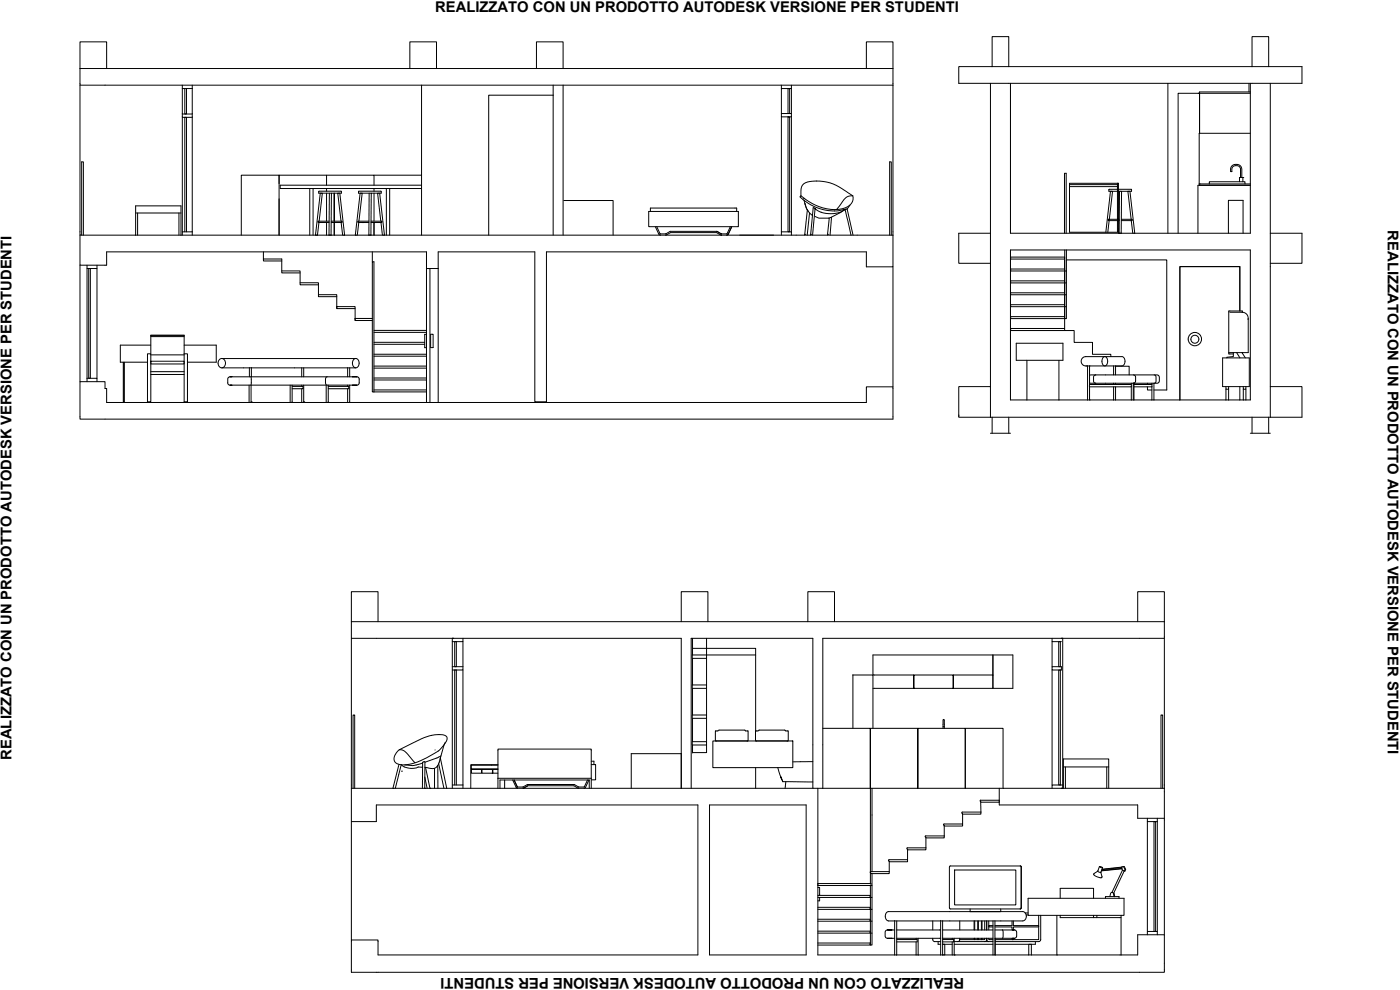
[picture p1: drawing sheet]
<svg xmlns="http://www.w3.org/2000/svg" width="420mm" height="297mm" viewBox="0 0 420 297" stroke-linecap="round" stroke-linejoin="round" font-family="sans-serif">
<!-- layer: muri sezionati -->
<g fill="none" stroke="#000" stroke-width=".3">
<path d="M287.7 20h103v5h-103zM24 20.6h244v5h-244zM166 25.6v45M169 25.6v45M297.2 25v100.2h84v-100.2M303.3 25v45h71.9v-45M24 70.6v9h8v-4h96v5h3.5v-5h29v45h3.5v-45h96v4.5h8v-9.5h-49.9M40.7 70.6h157.5M268 80.1v36M24 114.5h7.5v2.1h.5v4.2h228v-4.7h8v9.7h-244zM303.3 120v-45h71.9v45M105.5 186.5h243.9v5h-102.5v45h-3v-45h-36.5v45"/>
<path d="M105.5 191.5h98.9v45M223.8 219.3h.5M226.9 219.3h.6M235.8 219.3h.6M105.5 236.5h138.4M245.4 236.5v50h96v-6h8v11.2h-243.9M299.9 236.5v5h41.5v4h8v-9h-48.3M105.5 246.5h7.4v-5h96.5v45h-95.9v-4.5h-8v9M212.9 241.5h29v45h-29z"/>
</g>
<!-- layer: A-WALL -->
<path d="M349.4 245.5v.5" fill="none" stroke="#000" stroke-width=".3"/>
<!-- layer: muri a vista -->
<g fill="none" stroke="#000" stroke-width=".3">
<path d="M297.8 20v-9h4.9v9M375.8 20v-9h4.9v9M24 20.6v-8h8v8M123 20.6v-8h8v8M161 20.6v-8h8v8M260 20.6v-8h8v8M297.2 70h-9.5v9h9.5M381.2 70h9.5v9h-9.5M297.2 116h-9.5v9M381.2 116h9.5v9.2h-9.5M287.7 125.2h9.5M297.8 125.2v4.8"/>
<path d="M302.7 125.2v4.8M375.8 125.2v4.8M380.7 125.2v4.8M105.5 186.5v-9h8v9M204.4 186.5v-9h8v9M242.4 186.5v-9h8v9M341.4 186.5v-9h8v9"/>
</g>
<!-- layer: 0 -->
<g fill="none" stroke="#000" stroke-width=".3">
<path d="M126.5 25.6v45M350.5 25v45M359.6 28h.1M359.6 28h-6v42M360 27.6h15.2M374.8 25v2.6M359.5 55.6v14.4M241.5 70.3h.1M243.3 70.3h.1M248.3 70.3h.1M303.3 77.1v.6M321 69.7h14.4"/>
<path d="M335.9 70h.6M340.6 70h-.4M131.5 80.6v40.2M303.3 80.7v.6M303.3 84.3v.6M303.3 87.8v.6M303.3 91.4v.6M303.3 95v.6M303.3 98.6v.6M305 103v5.1M75.4 120.6h.1M87.7 120.6h.1"/>
<path d="M91.1 120.6h.1M98.5 120.6h.1M104.9 120.6h.1M287.7 124.5v.5M303.3 120h71.9M105.5 186.5v49M349.4 191.5v44M105.5 236.5v45.5M117.9 236.5h.1M127.4 236.5h.1M129 236.5h.1M134 236.5h.1"/>
<path d="M246.9 236.5h54.2M299.9 240.1v.6M349.4 246v34.5M245.4 265.1v.6M105.5 291v.7"/>
</g>
<!-- layer: arredi -->
<g fill="none" stroke="#000" stroke-width=".3">
<path d="M166 28.6h-19.3v42M359.6 28h15.6M360 27.6v12.4M375.2 40h-15.3v15.6M83.8 55.1v-2.5h-11.4v18M93 56.6v14M94 56.6v14M95.7 57.5l6.6-.1 .2 .5-6.8 .1zM96.1 58l-1.4 12.5M96.2 58h.5l-.9 8.4M98 55.6v-3h-14.2v18v-10.9M98 52.6h14.2v3"/>
<path d="M98 56.6v.8M98 58v8.4M98.8 58l-.1 12.5M99.5 58l-.1 12.5M101.9 58h-.5l.9 8.4M102 58l1.4 12.5M107.6 57.5l6.7-.1 .1 .5-6.7 .1zM108.1 58l-1.5 12.5M108.2 58h.5l-1 8.4M110.8 58l-.1 12.5M111.4 58l-.1 12.5M112.2 56.6v.8"/>
<path d="M112.2 58v8.4M112.2 52.6h14.3M113.8 58h-.5l1 8.4M113.9 58l1.5 12.5M116 56.6v14M116.9 56.6v14M126.5 55.6h-42.4v1h42.4M240.4 58.7l-.3 .4a14.7 14.7 0 0 0 11.4 4.2l2.8-.6 .8-1.2M240.4 58.7a4.6 4.6 0 0 1 .8-3.5 11.2 11.2 0 0 1 8.9 0l2.4 1.3 3.4 2.2M240.4 58.7a14.6 14.6 0 0 0 13.2 3.7 3.1 3.1 0 0 0 2.3-3.7M241.1 59.6h.1M255.9 58.7l-.8 .1a3.7 3.7 0 0 0-2.8 2.5l-1.2 1.6"/>
<path d="M321 56h14.4M321 55.4v14.3M333.3 57.4l-1.4 12.3M333.4 57.4h.5l-1.1 8.4h2.6M335.4 56.8l-2.6 .1 .1 .5h2.5M335.4 55.4v14.3M335.7 55h-14.7v.4h14.4v-.4h.3v15M335.7 56.8l3.9 .1-.1 .5h-3.8M336 57.4l-.1 12.6M336.6 57.4l-.1 12.6M339 57.4h-.5l1 8.4M339.1 57.4l1.5 12.6"/>
<path d="M359.5 55.6h.4M359.9 55.2h.1M359.9 55.2h15.3M359.9 55.6h15.3M362.9 55.2v-.7h10.7v.7M372 53.3h.1M372 53.3h1M372 53.3v1.2M372.3 53.3v-2.6l-.5-.8-.5-.2-1.1 .2-.5 .5v1.1h-.4l.1-1.2 .6-.7 1.5-.3 .9 .7 .3 .7v2.6M373 53.3h.1M373 53.3v1.2M40.7 70.6v-8.8h13.6v8.8"/>
<path d="M40.7 63.9h13.6M41.3 63.9v6.7M53.7 63.9v6.7M79.1 77.7h5.5v4.2h5.5M79.1 77.7v.6h5.5M79.1 75.6v2.1M95.7 66.8l-.4 3.8M98 66.8v3.8M98.8 66.4l-3.4 .1 .2 .3h3.2M99.4 66.4l3.3 .1-.2 .3h-3.1M100.3 66.4v-8.4v8.4M100.3 66.8v3.8"/>
<path d="M102.4 66.8l.4 3.8M107.7 66.8l-.5 3.8M108.6 66.8h.6M110.7 66.4l-3.3 .1 .1 .3h3.2M111.4 66.4h3.1l.1 .2-3.3 .2M111.7 78.6h.5v39h-.5zM111.7 75.6v3M112.2 66.8v3.8M114.3 66.8l.5 3.8M169.2 60.2h14.8v10.4M194.7 63.4h26.9v4.6h-26.9zM195.2 63.4v-1h25.9v1"/>
<path d="M196.7 68l1 2.3M197.1 68l1.1 2.2M197.7 70.2l.5 .3M198.2 70.2h1.6M199.8 70.1v.1M200 70.5l1.2-.7h13.9l1.2 .7M200 70.5h-.2M215.2 69.4l1.3 .8M215.2 69.4h-14.1l-1.3 .8M216.3 70.5h.2M216.5 70.1v.1M216.5 70.1h.1"/>
<path d="M216.5 70.5h.1M218.5 70.2l-.4 .3-19.9 .1M218.6 70.2l-.4 .3M219.2 68l-1 2.1-1.7 .1M219.6 68l-1.1 2.3M241.3 60.1a6.1 6.1 0 0 0 2.5 4.5M241.6 61.1l.5 1.4M242.2 62.7l.3 .6M242.3 63l-.8 7.6M243 63.9l-.7 6.7M244.6 64.9a6.2 6.2 0 0 0 4.8 .4M244.6 62.6l.2 .2-.2-.2-.7 8"/>
<path d="M244.6 62.6v.1M244.6 62.6l-.5-.3-.8 8.3M244.8 62.8l1.6 .9M246.4 63.7h.2M248.9 65.4l-.6 5.2M249.6 65.2l-.5 5.4M253.3 63h.1M253.4 62.9h.1M253.4 62.9l-1 .8-3.1 1.6M253.5 62.9a7.9 7.9 0 0 1-7 .8M253.6 62.8l-.2 .1M253.6 62.9l1.8 7.7"/>
<path d="M253.6 62.8h.1M254.2 62.7l1.8 7.9M303.3 77.1h16.2v.6h-16.2M319.5 70v-18h.5v18M319.5 78v2.7M319.5 75v20.6M320 78h30.2v39h-3.9M320 75v20.6h-.5M332.8 65.8l-.2 .2 .1 .2h2.7M332.9 66.2l-.4 3.5M335.7 65.8h.2M335.7 66.2h.2"/>
<path d="M336.5 65.8h3M339.5 65.8l.3 .1-.1 .3h-3.2M339.5 66.2l.5 3.8M354.1 80h18v13.3v-13.3h-18v40zM368.7 70v-9.9h4.4v9.9M84.6 81.3h5.5v4.2h5.5M90.1 84.8h5.5v4.2h5.5M95.6 88.4h5.5v4.2h5.5M101.1 92h5.5v4.2h5.1M101.1 92h.1M101.1 92v.6M106.6 95.6h.1"/>
<path d="M106.6 95.6v.6M106.6 95.6h5.1M112.2 99.1h15.8M112.2 99.7h15.8M303.3 98.6h16.2M303.3 99.2h16.2M303.3 95h16.2M303.3 91.4h16.2M303.3 87.8h16.2M303.3 84.3h16.2M303.3 80.7h16.2M319.5 95.6v3.6h2.9v3.5h5.5v3.6h5.5v.7"/>
<path d="M319.5 95v.6h-16.2M319.5 91.4v.6h-16.2M319.5 87.8v.6h-16.2M319.5 84.3v.6h-16.2M319.5 80.7v.6h-16.2M320 81.3h-.5v3M320 84.9h-.5v2.9M320 88.4h-.5v3M320 92h-.5v3M368.8 93.6v12.5l1.3 .1M368.8 93.3h4M368.8 93.3v.3"/>
<path d="M369.1 93.7h3.7M372.8 93.7a1.79 1.79 0 0 1 1.8 2.2M372.8 93.3l.1 .3M372.9 93.6v.1M374.6 95.5v10.3h-5.8M37 108.7v11.9h.3v-11.9M44.3 106.2h1v14.4h-1zM45.3 106.2v-5.6h10v5.6M45.3 108.4h10v.8h-10zM45.3 103.6h-9.2v5.1h8.2M45.3 112.4h10M45.3 111.5h10"/>
<path d="M45.3 106.5h10M45.3 101h10M55.3 106.2h1v14.4h-1zM55.3 103.6h9.6v5.1h-8.6M65.9 107.8a1.34 1.34 0 0 1 1.8 .7 1.34 1.34 0 0 1-.8 1.8 1.38 1.38 0 0 1-1.4-.9 1.38 1.38 0 0 1 .4-1.6zM66.5 107.6h40.3M66.5 110.4h40.3M69 113.1l-.7 .5 .1 1.5 .6 .5M69.6 115.6h-.6h28.9v5.2M69.6 113.1h-.6h29.1M74.8 115.6v5.2M74.8 110.3v2.8"/>
<path d="M75.3 113.1v2.5M75.4 115.6v5.2M75.4 110.3v2.8M87.1 115.6v5.2M87.7 115.9h3.2v.7h-3.2M87.7 115.6v5.2M90.6 110.3v2.8M90.6 115.6v.3M90.6 116.6v4.2M91.1 110.4v2.7M91.1 115.6v5.2M98.1 113.1l-.4 .4v1.4a.84 .84 0 0 0 1.3 .7h8.1h-1.4"/>
<path d="M98.1 113.1h9h-1.4M98.5 115.6v5.2M98.5 115.9h6.1v.7h-6.1M104.3 110.3v2.8M104.3 115.6v.3M104.3 116.6v4.2M104.9 110.3v2.8M104.9 115.6v5.2M106.2 107.8a1.13 1.13 0 0 1 1.4 .2 1.13 1.13 0 0 1 .1 1.4 .95 .95 0 0 1-.9 1 .95 .95 0 0 1-1-1v-.9zM107.1 113.1l.5 .1 .2 .5v1.4l-.7 .5M112.2 117h15.8M112.2 113.4h15.8"/>
<path d="M112.2 109.8h15.8M112.2 106.3h15.8M112.2 102.7h15.3M112.2 117.6h15.8M112.2 114h15.8M112.2 110.5h15.8M112.2 106.9h15.8M112.2 103.3h15.3M305 103h14v5.1h-14M308.2 108.1v11.9M317.8 108.1v11.9M325.8 107h10.8a1.47 1.47 0 0 1 1.1 1.4 1.47 1.47 0 0 1-1 1.4h-9.7v5.6"/>
<path d="M325.9 107l-1 .3-.4 1.1 .1 .7 .5 .5 1.3 .2v10.2M325.9 109.8h1.2M327 115.4h12.5v.7h-12.5zM327 114.9l1.8 .1M327 116.1v3.9M328.8 112.5l-1.8 .1M328.8 112.5h11.4l.6 .5v1.5l-.5 .5h-11.5M328.8 112.5l-.3 .1-.3 .5v1.5l.6 .4M331.1 107.3a.78 .78 0 0 1 .9-.2 .78 .78 0 0 1 .4 .8v.9a.83 .83 0 0 1-.8 1 .83 .83 0 0 1-.8-1v-.9zM334.2 109.8v2.7M334.2 115v.4M334.2 116.1v3.9"/>
<path d="M334.8 109.9h4.1v2.6M334.8 109.7v2.8M334.8 115v.4M334.8 116.1v3.9M339.5 115v.4M339.5 116.1v3.9M340.1 115h.1M340.1 115v5M340.2 112.5h7.1l.5 .3 .1 .4v1.3l-.5 .5h-7.1M340.3 115h-.1M340.3 115v5M340.3 115.4h5.4"/>
<path d="M340.3 116.1h5.4M344.4 116.1v.9h1.3M344.4 115v.4M345.7 115v5M346.3 115v5M346.4 112.5l.5 .6v1.3l-.5 .6M366.9 107.4h8v8.6h-8zM367.9 116v.8h.8v-.8M367.9 116.8v3.2M368.7 116.8v3.2M370.1 105.8v1.2l-1.9 .2v.2M371.1 105.8l1 1.6"/>
<path d="M372.1 116v4M372.7 105.8l1 1.6M372.9 105.8l-.1 .1M373.1 116v.8h.8v-.8M373.1 116.8v3.2M373.9 116.8v3.2M207.8 196.5h4.2v1h-4.2zM207.8 194.5h19v24.8M207.8 191.5v5M207.8 197.5v8M212 191.5v5h14.8M212 197.5v8"/>
<path d="M298 196.5v10h6v-10h-42v6h12.2v4v-4h11.9v4h11.9v-4h-11.9v4h-24.1M207.8 214.5h4.2v1h-4.2zM207.8 205.5h4.2v1h-4.2zM207.8 206.5v8M207.8 215.5v7M212 206.5v8M212 215.5v7M214.8 219.3h.1M223.8 219.3l-.4-.2h-7.6l-.4 .2h-.6l-.1 2.9 9.7 .1 .1-2.9-.2-.1M226.8 219.3h.1M226.8 219.3v3h9.7l.1-2.9-.2-.1M227.5 219.3l.4-.2h7.5l.4 .2"/>
<path d="M246.9 218.5h14.3v18v-18h14.2v18v-18h14.3v18v-18h11.3v18M255.9 202.5h.1M256 202.5h6v16M256 202.5v16M283 218.5l.1-2.6 .3 .1v2.5M283 218h.4M119.4 225.4l1.1-.8a37.1 37.1 0 0 1 9-4 6.6 6.6 0 0 1 4.4 .3 1.41 1.41 0 0 1-.3 2l-2.1 2.4a21.2 21.2 0 0 1-10.2 4.2 3.9 3.9 0 0 1-2.8-1 2.72 2.72 0 0 1 .9-3.1zM119.7 229.3l-1.8 7.2M119.9 224.9a3 3 0 0 1 2.8 1.8l1.8 2.2M120.5 231.4h.1M121.5 229.5l2.2 .2 1.2-.2M126.8 228.8v7.7"/>
<path d="M126.8 228.9l-1.9 .6M126.8 230.2l-1.3-.1a5 5 0 0 1-5.1-.6l-1.8 7M126.8 228.8l.5-.3 .2 .1v7.9M127.5 233.1l.7 3.4M127.7 230.3l1.3 6.2M129.4 220.6h.1M130.4 230.5v6M130.6 225h-.1M131.3 229.8l-.1 .2M131.4 229.7v6.8M131.7 229.1l1.5 7.4M132 228.1l-.2 .5a2.41 2.41 0 0 1-3.7 1.7l-.6-.1"/>
<path d="M132.1 227.5l-.1 .6M132.1 227.5h.1M132.2 227.5l1.9 9M132.3 226.8l-4.8 1.9M133.5 222.8l-1.4 4.7M141.5 230.9h3v1.1h-3zM144.6 230.9h3.2v1.1h-3.2zM149.4 236.5v-11.7h28v11.7M149.4 229.4h-8.1v7.1M149.4 229.6h-8v1.1h8M149.4 230.9h-1.5v1.1h1.5M149.4 233.5h28"/>
<path d="M150.1 236.5v-2.5h26.7v2.5M151.4 234v2.5M153.9 234l1 2.2M154.3 234l.9 2.1M154.9 236.2l.5 .3M155.3 236.1h.1M155.3 236.1h1.6M157 236.1h-.1M157.1 236.5h-.2M157.2 236.5l1.2-.7h13.8l1.2 .7M173.5 236.4l.2 .1M175.4 236.1h-.1a3.2 3.2 0 0 1-3-.7h-14l-1.3 .7"/>
<path d="M175.7 236.2l-.4 .3M176.3 234l-.9 2.1M176.7 234l-1 2.2M177.4 228.4h.8v1M177.4 229.4h1.4v4.6h-1.4M204.4 226.1h-15v10.4M207.8 222.5h4.2v1h-4.2zM207.8 223.5v2.3h4.2v-2.3M213.9 222.3h24v8h-24zM214.8 222.3h.2M224.2 222.3h.2M226.8 230.3v6.2"/>
<path d="M226.8 222.3h.2M233.4 230.3l1.5 4.2M234.6 233.8l-.3-.8 .6 1.5M234.9 234.5l9 .1M235.8 234.5l-.1 1.4M236.3 222.3h.2M243.9 228.5l-6 .1M261.2 236.5v25.1M261.7 236.5v25M319.1 236.5v-8.8h13.6v8.8M319.1 230.1h13.6M319.7 230.1v6.4"/>
<path d="M332.1 230.1v6.4M266.7 258l5.7-.1v.7h-5.6zM266.9 258.6v2.9M272.3 254.4h5.6M272.3 254.4l-.2 .2 .2 .4h5.6v-.6M272.4 255v2.9M277.7 250.8h5.7v.6h-5.6zM277.9 251.4v3M283.3 247.2h5.6M283.3 247.2l-.2 .2 .2 .2M283.4 247.8v3M285.1 259.8h21.2l.1 12.8-.2 .1h-21.1l-.2-.3z"/>
<path d="M288.8 243.7h5.6M288.8 243.7l-.2 .2 .2 .2M288.9 247.2v.6h-5.6v-.2M288.9 244.3v2.9M294.3 240.7l.1 3M294.4 243.7v.6h-5.6v-.2M299.9 240.1h-5.6l-.2 .2 .2 .4h5.6M306.2 259.8l.3 .3v12.3l-.3 .3M245.4 265.1h16v.6h-16M245.4 279.4h15.7v.6h-15.7M245.4 275.8h15.7v.6h-15.7M245.4 272.2h15.7v.6h-15.7"/>
<path d="M245.4 268.7h15.7v.6h-15.7M261.2 261.6l5.7-.1v.6h-5.6zM261.2 261.9v3.2M261.2 280h.5M261.2 276.4h.5M261.2 272.8h.5M261.2 269.3h.5M261.4 265.7h.3M261.7 262.1v21.5h-.5v-17.9M266.3 279h1.4h-1.5l-.5 .4-.1 1.5 .2 .4 .5 .2h1.4h-1.4M266.7 273.5h40.2M266.7 276.3h40.2"/>
<path d="M266.7 273.5a1.49 1.49 0 0 0-1 1.4 1.49 1.49 0 0 0 1 1.4M267.7 279h.8M268.5 276.2v10.3M269.1 279h13.2M269.1 276.3v10.2M279.9 276.3v2.7M282.3 276.1v10.4M282.9 279h15.1M282.9 276.2v10.3M286.5 261h18.4v10.5h-18.4zM288 276.3v2.7M291.1 272.7v.8"/>
<path d="M292.3 276.3v2.7M292.5 276.3v2.7M293.4 276.3v2.7M293.6 276.3v2.7M294.5 276.3v2.7M294.7 276.3v2.7M295.5 276.3v2.7M296.1 276.3v2.7M296.7 276.3v2.7M298 277.7h-1.3v.4h1.3M298 276.3v10.2M298.6 278.1h5.1v.9"/>
<path d="M298.6 279h2.2M298.6 276.3v10.2M300.3 272.7v.8h-9.2M300.8 279h3M300.8 279l.3 .7-.1 1.4-.2 .4M303.7 276.3v1.4h-5.1M304.1 276.3v1.4h7.6v.4h-7.6v.9M304.4 279h-.6l1 .1 .3 .6-.1 1.5-.4 .3h-.8h.6M306.9 273.5a1.45 1.45 0 0 1 1.1 1.4 1.45 1.45 0 0 1-1.1 1.4M307.7 273.9h.8M307.9 274.5h.6M308.5 269.5h28.8v5.1h-28.8z"/>
<path d="M311.7 274.6v7.3h-13M312.3 274.6v7.3M317.2 274.6v11.9M318.2 266.5h10v3M318.2 266.6v2.9M318.2 274.6v.7h18.2M328.2 274.6v.7M329.2 274.6v.7M329.4 261.4l-1.2 1M329.4 261.4l1 .3M329.9 260l-.5 1.4M330 260l.9 .4z"/>
<path d="M330.4 261.8l.3 1.4a2.51 2.51 0 0 1-2.4-.9M330.9 260.4l-.5 1.4M331.8 269.5v-.5h4v.5M333.1 269l.4-1.2h.4l.2 .2 .2 1M334.3 267.9l.3 1.1M336.4 274.6v11.9M336.7 260.2l-5.9 .6M336.7 260.3l-6 .6M336.7 260.5l-6.1 .7M336.7 260.7l-6.1 .6M336.9 261l-3.2 6.8M337.2 260l.4 .9-.2 .5"/>
<path d="M337.2 260l-.5 .1v.8l.7 .5M337.2 260h.2l.4 .9-.2 .5-.2-.1M337.4 261.4l-3.2 6.7M245.4 282.9h15.7v.7h-15.7M267.7 281.5h.8M269.1 281.5h13.2M269.1 281.9h6.2v.7h-6.2M274.9 281.5v.4M274.9 282.6v3.9M275.5 281.5v5M279.9 281.9l.4 .6h2M279.9 281.5v.4"/>
<path d="M281.5 282.5v.8h.8M282.9 281.5h15.1M282.9 281.9h3.3v.7h-3.3M285.8 283.3h-2.9h.6v3.2M285.8 281.5v.4M285.8 282.6v3.9M286.4 282.5h11.6M286.4 283.3h11.6M286.4 281.5v5M288 281.5v.4h7.5v-.4M288 281.9l-.1 .4-.5 .2M292.3 281.5v.4h.2v-.4"/>
<path d="M293.4 281.5v.4h.2v-.4M294.5 281.5v.4h.2v-.4M295.5 282.5l.5-.2 .1-.4 .2 .4 .4 .2M296.1 281.5v.4M296.7 281.5v.4h1.3M298.6 281.5h2.2M298.7 281.5v5M300.8 281.5h3M303.7 281.5v.4h.4v-.4M308.7 286.5v-3.2h.8v3.2M310.7 282.5v.8h-12M312.3 281.9l-.1 .4-.5 .2h-13"/>
<circle cx="358.6" cy="101.8" r="1.2"/>
<circle cx="358.6" cy="101.7" r="2"/>
</g>
<!-- layer: serramenti -->
<g fill="none" stroke="#000" stroke-width=".3">
<path d="M24 25.6v44M54.7 26.6h3M54.7 25.6v45M54.7 35.2h3M54.7 34.2h3M55.5 26.6v7.6h.5v-7.6M57.7 25.6v45M234.5 25.6v1h3v-1M234.5 34.1h3v1h-3zM234.5 26.6v7.5M234.5 35.1v35.5M236.5 35.1h.5v34.5h-.5z"/>
<path d="M236.5 26.6h.5v7.5h-.5zM237.5 26.6v7.5M237.5 35.1v34.5M268 25.6v44M24 79.6v34.9M26.1 79.6v1h3v-1M54.7 69.6h3M55.5 69.6v-34.4h.5v34.4M234.5 69.6h3v1M26.1 80.6v33.9M26.6 80.6h.5v32.9h-.5zM29.1 80.6v32.9"/>
<path d="M26.1 113.5h3v1M135.7 191.5v45M136.5 192.5h.4v7.5h-.4zM138.9 192.5v8.5h-3.2M138.9 191.5v1h-3.2M315.7 191.5v1h2.8M315.7 192.5v7.5M317.7 192.5h.5v7.5h-.5zM318.9 191.5v45M135.7 200h3.2M138.9 201v35.5M315.7 200h2.8v1h-2.8z"/>
<path d="M315.7 201v34.5M317.7 201h.5v34.5h-.5zM135.7 235.5h3.2M136.5 235.5v-34.5h.4v34.5M318.9 235.5h-3.2v1M344.3 245.5v1h3M344.3 246.5v33M346.3 246.5h.5v33h-.5zM347.3 245.5v34M344.3 280.5v-1h3v1"/>
</g>
<!-- layer: P-SANR-FIXT -->
<path d="M204.4 226.1v10.4M235.7 235.9l-.1 .6" fill="none" stroke="#000" stroke-width=".3"/>
<!-- layer: A-DOOR -->
<path d="M128 100.3h-.5v4h.5M129.2 100.3h.8v4h-.8zM128 120.8v-40.2h1v40.2M245.4 266.3h.6v2.4M246 269.3v1h-.6" fill="none" stroke="#000" stroke-width=".3"/>
<!-- layer: A-DOOR-GLAZ -->
<path d="M135.7 191.5h.4M318.5 191.5h.4M318.5 236.5h.4" fill="none" stroke="#000" stroke-width=".36"/>
<!-- layer: A-GLAZ-CURT -->
<path d="M24.5 70.6v-22h.5v22M267 70.6v-22h.5v22M106 236.5v-22h.4v22M348.4 236.5v-22h.5v22" fill="none" stroke="#000" stroke-width=".3"/>
<!-- layer: A-GLAZ-CWMG -->
<path d="M24 69.6v1h16.7M268 69.6v1M105.5 235.5v1M349.4 235.5v1" fill="none" stroke="#000" stroke-width=".3"/>
<!-- layer: I-FURN -->
<g fill="none" stroke="#000" stroke-width=".3">
<path d="M94.7 70.5l.7 .1M98.7 70.5h.7M98.7 70.5v.1M99.4 70.5v.1M103.4 70.5l-.3 .1M106.6 70.5l.4 .1M110.7 70.5v.1M110.7 70.5h.6M111.3 70.5v.1M115.4 70.5l-.3 .1M207.7 225.9h.1M269.1 286.5h.1"/>
<path d="M275.5 286.5h.1M282.9 286.5h.1M286.4 286.5h.1"/>
</g>
<!-- layer: tratteggi -->
<path d="M297.2 130h6.1M375.2 130h6" fill="none" stroke="#000" stroke-width=".3"/>
<g font-size="4.4">
<text x="130.6" y="3.5">REALIZZATO CON UN PRODOTTO AUTODESK VERSIONE PER STUDENTI</text>
<text x="416.5" y="69.2" transform="rotate(90 416.5 69.2)">REALIZZATO CON UN PRODOTTO AUTODESK VERSIONE PER STUDENTI</text>
<text x="3.5" y="228" transform="rotate(-90 3.5 228)">REALIZZATO CON UN PRODOTTO AUTODESK VERSIONE PER STUDENTI</text>
<text x="289.4" y="293.6" transform="rotate(-180 289.4 293.6)">REALIZZATO CON UN PRODOTTO AUTODESK VERSIONE PER STUDENTI</text>
</g>
</svg>
